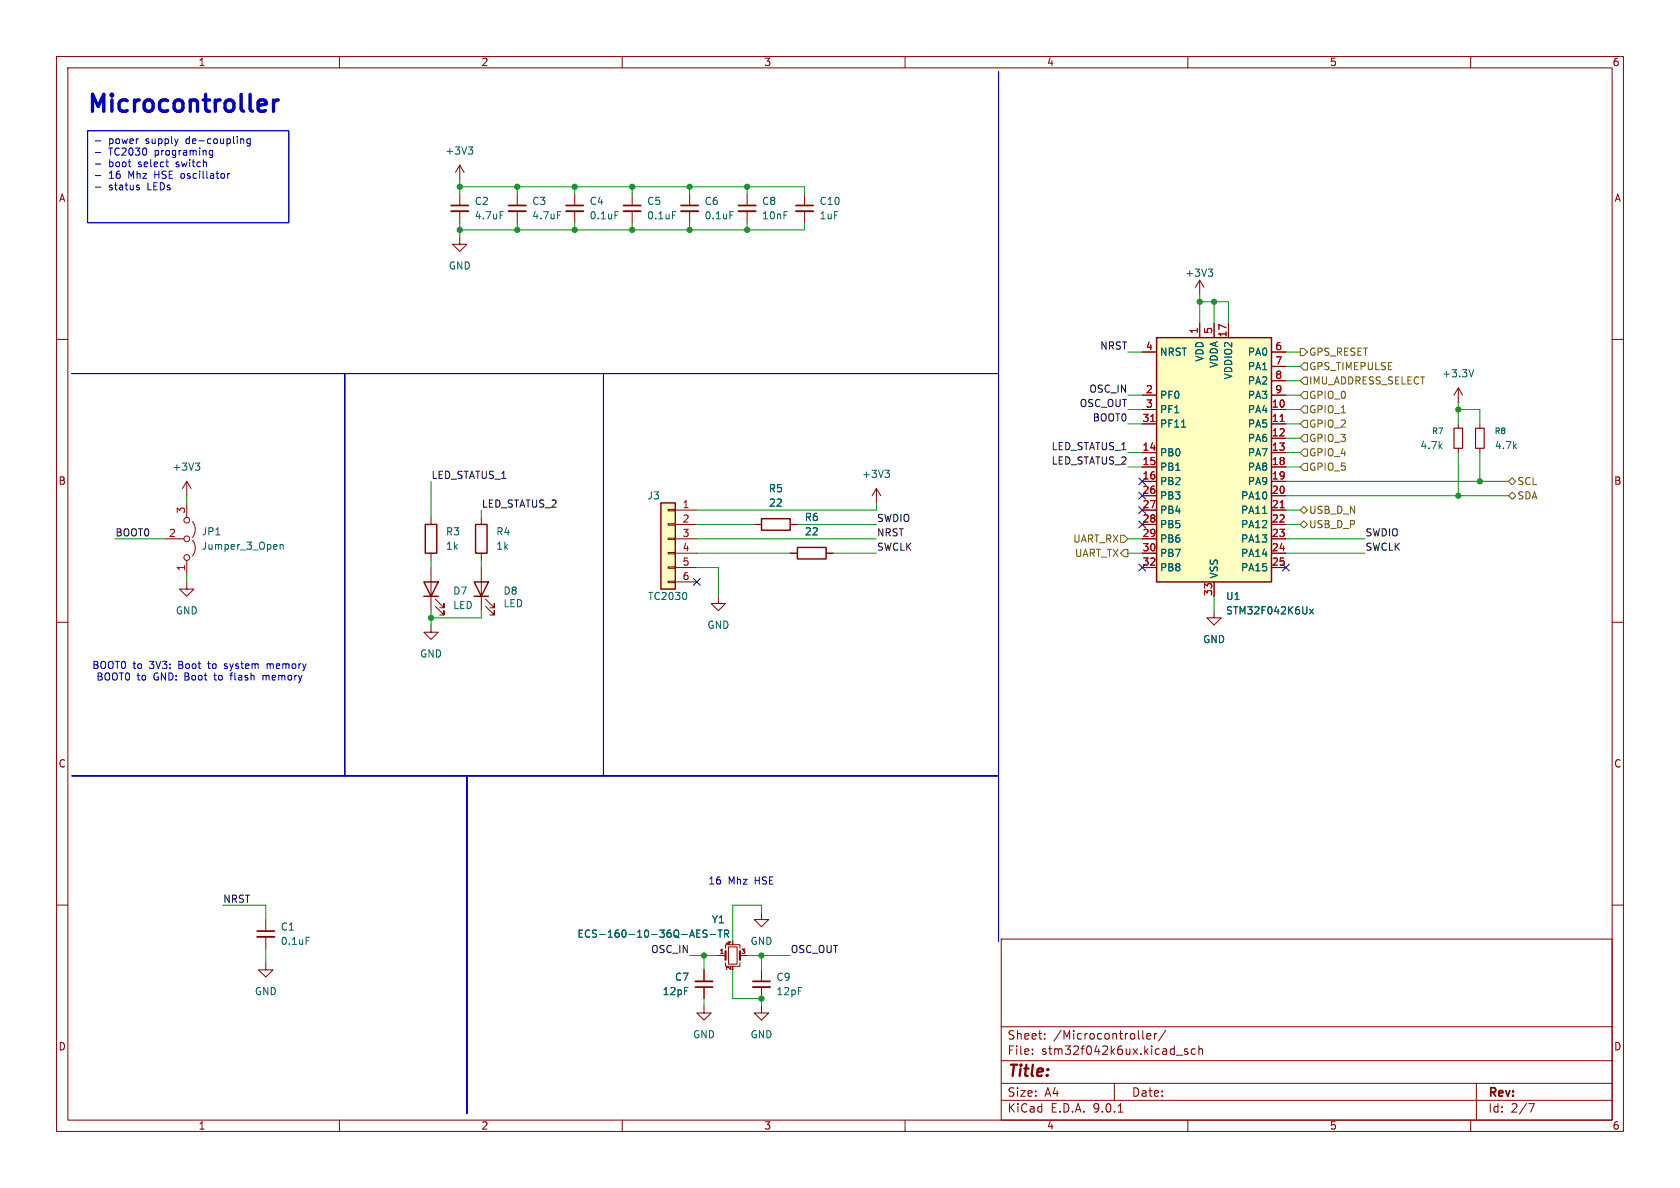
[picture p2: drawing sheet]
<svg xmlns="http://www.w3.org/2000/svg" width="297mm" height="210mm" viewBox="0 0 297 210" stroke-linecap="round" stroke-linejoin="round" font-family="sans-serif">
<g fill="none" stroke="#840000" stroke-width=".18">
<path d="M10 10h277v190h-277zM12 12h273v186h-273zM60 10v2M110 10v2M160 10v2M210 10v2M260 10v2M81.3 29.2l-.8 1.3M81.3 29.2l.7 1.3M81.3 29.2v2.6M81.3 34.3v2M81.3 37.3v2.1"/>
<path d="M91.4 34.3v2M91.4 37.3v2.1M101.6 34.3v2M101.6 37.3v2.1M111.8 34.3v2M111.8 37.3v2.1M212.1 49.5l-.8 1.3M212.1 49.5l.8 1.3M212.1 49.5v2.6M10 60h2M257.8 71.1h.1M257.8 68.6l-.8 1.3"/>
<path d="M257.8 68.6l.8 1.3M257.8 68.6v2.5M285 60h2M29.2 95.3h3.3M33 88.9v2.5M33 99.1v2.5M34 92.2a2.26 2.26 0 0 1 0 2.8M34 95.5a2.26 2.26 0 0 1 0 2.8M154.9 86.4l-.7 1.2M154.9 86.4l.8 1.2M154.9 86.4v2.5M10 110h2"/>
<path d="M76.2 100.3v7.7M77 107.2l1.5 1.5v-.7v.7h-.8M77 105.9l1.5 1.5v-.7v.7h-.8M285 110h2M10 160h2M47 170.2v1.3h1.3l-1.3 1.2-1.3-1.2h1.3M47 162.6v2M47 165.6v2M124.5 177.8v1.3h1.2l-1.2 1.2-1.3-1.2h1.3M124.5 171.5v2M124.5 174.5v2M127 168.9h1.3"/>
<path d="M128.3 167.6v-.6h2.5v.6M128.3 170.2v.6h2.5v-.6M128.8 167.4h1.5v3h-1.5zM130.8 168.9h1.3M134.6 177.8v1.3h1.3l-1.3 1.2-1.3-1.2h1.3M134.6 161.3v1.3h1.3l-1.3 1.2-1.3-1.2h1.3M134.6 171.5v2M134.6 174.5v2M177 166h108v32h-108zM285 160h2M60 198v2M110 198v2"/>
<path d="M160 198v2M177 194.5h108M177 191.5h108M177 187.5h108M177 181.5h108M182.5 186.3v.1M182.5 185.5v.1M184.7 183.6v.1M184.7 182.8v.1M197 191.5v3M197.7 196.6h.8M202 182.2v1.3l.2 .2"/>
<path d="M202.7 183.2l.8-.1-.1-.3-.4-.1-.3 .2 .1 .7h.6M204.1 182.7v1M204.5 182.7l-.3 .1-.1 .2M206.1 182.1l-1.3 2M208 186.5h1.1M210 185.5l-.4-.1-.2 .2 .1 .2 .5 .2v.3h-.6M210 198v2M211.3 185.5l-.4-.1-.3 .3v.4l.1 .2h.6M212 185.5l.2-.1 .3 .1 .1 .9M212 184.9v1.5M260 198v2M261 191.5v6.5"/>
<path d="M270.2 195.1h1l-.6 1.5"/>
<circle cx="33" cy="98.6" r=".51"/>
<circle cx="33" cy="95.3" r=".51"/>
<circle cx="33" cy="91.9" r=".51"/>
</g>
<g fill="none" stroke="#006464" stroke-width=".18">
<path d="M82.8 26h.8l-.4 .5M83.3 26.5l.3 .2v.3l-.3 .2M88.4 37.4h.6M98.6 37.4h.6M108.7 37.4h.6M118.9 37.4h.6M213.6 47.6h.8l-.4 .5M214.1 48.1l.3 .2v.3l-.3 .2M260.5 65.3l-.4 1.3M49.5 96.3v.8M49.5 96.4l.2-.1h.3l.1 .8M156.5 83.1h.7l-.4 .5"/>
<path d="M157 83.6l.2 .3v.3l-.2 .2M54.1 165.7h.6M123.2 165h.4M123.2 165.7h.6M123.2 164.4h.6M125 164.5l-.5-.1-.2 .1v.4l.6 .2 .1 .3-.2 .3-.5-.1M125.5 165.2h1M126.9 164.4h.8M127.3 164.4v1.3M128.1 165.1l.6-.1 .1-.2v-.3l-.7-.1v1.3M128.4 165.1l.4 .6"/>
</g>
<path d="M79.8 36.3h3M89.9 36.3h3.1M100.1 36.3h3M110.2 36.3h3.1M45.5 164.6h3M122.9 174.5h3.1M133.1 173.5h3" fill="none" stroke="#840000" stroke-width=".3"/>
<path d="M79.8 37.3h3M89.9 37.3h3.1M100.1 37.3h3M110.2 37.3h3.1M45.5 165.6h3M122.9 173.5h3.1M133.1 174.5h3" fill="none" stroke="#840000" stroke-width=".33"/>
<path d="M74.9 102.9h2.6l-1.3 2.5zM74.9 105.4h2.6" fill="none" stroke="#840000" stroke-width=".25"/>
<path d="M128.3 168.1v1.6M130.8 168.1v1.6" fill="none" stroke="#840000" stroke-width=".38"/>
<path d="M116.8 88.9h2.6v15.2h-2.6z" fill="#ffffc2"/>
<path d="M116.8 88.9h2.6v15.2h-2.6z" fill="none" stroke="#840000" stroke-width=".25"/>
<path d="M118.1 90h1.3v.3h-1.3zM118.1 92.6h1.3v.2h-1.3zM118.1 95.1h1.3v.3h-1.3zM118.1 97.7h1.3v.2h-1.3zM119.4 90.2h3.8M119.4 92.7h3.8M119.4 95.3h3.8M119.4 97.8h3.8M118.1 100.2h1.3v.3h-1.3zM118.1 102.7h1.3v.3h-1.3zM119.4 100.3h3.8M119.4 102.9h3.8" fill="none" stroke="#840000" stroke-width=".18"/>
<path d="M121.3 104.8l.1 .4-.1 .7" fill="none" stroke="#006464" stroke-width=".18"/>
<path d="M204.5 59.7h20.3v43.2h-20.3z" fill="#ffffc2"/>
<path d="M204.5 59.7h20.3v43.2h-20.3zM75.2 92.7h2v5.1h-2zM84.1 92.7h2v5.1h-2zM134.6 91.7h5.1v2h-5.1zM141 96.8h5v2h-5zM83.8 102.9h2.6l-1.3 2.5zM83.8 105.4h2.6" fill="none" stroke="#840000" stroke-width=".25"/>
<g fill="none" stroke="#840000" stroke-width=".18">
<path d="M121.9 34.3v2M121.9 37.3v2.1M132.1 34.3v2M132.1 37.3v2.1M142.2 34.3v2M142.2 37.3v2.1M81.3 41.9v1.3h1.2l-1.2 1.3-1.3-1.3h1.3M212.1 57.2v2.5M214.6 57.2v2.5M217.2 57.2v2.5M201.9 62.2h2.6M201.9 69.9h2.6"/>
<path d="M201.9 72.4h2.6M201.9 74.9h2.6M224.8 62.2h2.5M224.8 69.9h2.5M224.8 72.4h2.5M224.8 74.9h2.5M224.8 64.8h2.5M224.8 67.3h2.5M224.8 77.5h2.5M257.8 74.9v.8M257.8 79.2v.8M261.6 74.9v.8"/>
<path d="M261.6 79.2v.8M33 85.1l-.7 1.3M33 85.1l.8 1.3M33 85.1v2.5M76.2 91.4v1.3M76.2 97.8v1.3M85.1 91.4v1.3M85.1 97.8v1.3M133.3 92.7h1.3M139.7 92.7h1.3M139.7 97.8h1.3M146 97.8h1.3"/>
<path d="M201.9 80h2.6M201.9 82.6h2.6M201.9 85.1h2.6M201.9 87.6h2.6M201.9 90.2h2.6M201.9 92.7h2.6M201.9 95.3h2.6M201.9 97.8h2.6M224.8 80h2.5M224.8 82.6h2.5M224.8 85.1h2.5M224.8 87.6h2.5"/>
<path d="M224.8 90.2h2.5M224.8 92.7h2.5M224.8 95.3h2.5M224.8 97.8h2.5M33 102.9v1.2h1.3l-1.3 1.3-1.3-1.3h1.3M76.2 110.5v1.3h1.3l-1.3 1.2-1.3-1.2h1.3M85.1 100.3v7.7M85.9 107.2l1.5 1.5v-.7v.7h-.8M85.9 105.9l1.5 1.5v-.7v.7h-.8M127 105.4v1.3h1.3l-1.3 1.3-1.3-1.3h1.3M201.9 100.3h2.6M214.6 108v1.2h1.3l-1.3 1.3-1.2-1.3h1.2"/>
<path d="M214.6 102.9v2.5M224.8 100.3h2.5M124.5 171.5v2M124.5 174.5v2M127 168.9h1.3M130.8 168.9h1.3"/>
</g>
<g fill="none" stroke="#006464" stroke-width=".18">
<path d="M129 37.4h.7M208.9 75.5h.7M34.5 81.9h.8l-.4 .4M35.1 82.3l.2 .3v.3l-.2 .2M223.2 90.7h.7M231.5 107.7l.7 .8M232.2 107.7l-.7 .8M123.2 165h.4M123.2 165.7h.6M123.2 164.4h.6M125 164.5l-.5-.1-.2 .1v.4l.6 .2 .1 .3-.2 .3-.5-.1M125.5 165.2h1"/>
<path d="M126.9 164.4h.8M127.3 164.4v1.3M128.1 165.1l.6-.1 .1-.2v-.3l-.7-.1v1.3M128.4 165.1l.4 .6"/>
</g>
<path d="M203.4 74.5h.8M226.3 74.5h.7M226.3 89.8h.7" fill="none" stroke="#a90000" stroke-width=".18"/>
<path d="M257 75.7h1.6v3.5h-1.6zM260.9 75.7h1.5v3.5h-1.5z" fill="none" stroke="#840000" stroke-width=".2"/>
<path d="M120.4 36.3h3M130.6 36.3h3M140.7 36.3h3.1" fill="none" stroke="#840000" stroke-width=".3"/>
<path d="M120.4 37.3h3M130.6 37.3h3M140.7 37.3h3.1" fill="none" stroke="#840000" stroke-width=".33"/>
<g fill="none" stroke="#725600" stroke-width=".18">
<path d="M229.9 61.6h.6l.6 .6-.6 .7h-.6zM229.9 69.9l.6-.7h.6v1.3h-.6zM230.5 76.8h.6v1.3h-.6l-.6-.6zM230.5 79.4h.6v1.2h-.6l-.6-.6zM230.5 66.7h.6v1.2h-.6l-.6-.6zM230.5 74.3h.6v1.3h-.6l-.6-.7zM230.5 64.1h.6v1.3h-.6l-.6-.6zM230.5 71.8h.6v1.2h-.6l-.6-.6zM198.1 94.6h.7l.6 .7-.6 .6h-.7zM198.8 97.2h.6v1.2h-.6l-.7-.6zM229.9 82.6l.6-.7h.6v1.3h-.6zM229.9 90.2l.6-.7 .6 .7-.6 .6z"/>
<path d="M229.9 92.7l.6-.6 .6 .6-.6 .6zM266.7 85.1l.6-.6 .7 .6-.7 .6zM266.7 87.6l.6-.6 .7 .6-.7 .7z"/>
</g>
<g fill="none" stroke="#009600" stroke-width=".18">
<path d="M81.3 31.8v2.5M81.3 39.4v2.5M81.3 33h60.9v1.3M91.4 33v1.3M91.4 39.4v1.2M101.6 33v1.3M101.6 39.4v1.2M111.8 33v1.3M111.8 39.4v1.2M121.9 33v1.3M121.9 39.4v1.2M132.1 33v1.3"/>
<path d="M132.1 39.4v1.2M142.2 39.4v1.2h-60.9M212.1 53.3h5.1v3.9M212.1 52.1v5.1M214.6 53.3v3.9M199.4 74.9h2.5M199.4 62.2h2.5M199.4 69.9h2.5M199.4 72.4h2.5M227.3 74.9h2.6M227.3 62.2h2.6M227.3 69.9h2.6"/>
<path d="M227.3 64.8h2.6M227.3 72.4h2.6M227.3 77.5h2.6M227.3 67.3h2.6M257.8 72.4h3.8v2.5M257.8 71.1v3.8M20.3 95.3h8.9M33 87.6v1.3M76.2 85.1v6.3M76.2 99.1v1.2M85.1 90.2v1.2M85.1 99.1v1.2"/>
<path d="M123.2 92.7h10.1M123.2 95.3h31.7M123.2 97.8h16.5M141 92.7h13.9M147.3 97.8h7.6M154.9 88.9v1.3h-31.7M199.4 95.3h2.5M199.4 97.8h2.5M199.4 80h2.5M199.4 82.6h2.5M227.3 92.7h2.6M227.3 95.3h14"/>
<path d="M227.3 97.8h14M227.3 90.2h2.6M227.3 80h2.6M227.3 82.6h2.6M227.3 85.1h39.4M227.3 87.6h39.4M257.8 80v7.6M261.6 80v5.1M33 101.6v1.3M76.2 108v2.5M85.1 108v1.2h-8.9M123.2 100.3h3.8v5.1"/>
<path d="M214.6 105.4v2.6M39.4 160h7.6v2.6M47 167.6v2.6M121.9 168.9h5.1M124.5 168.9v2.6M124.5 176.5v1.3M129.5 171.5v5h5.1v1.3M132.1 168.9h7.6M134.6 161.3v-1.3h-5.1v6.4M134.6 168.9v2.6"/>
</g>
<g fill="none" stroke="#000084" stroke-width=".18">
<path d="M201.3 99.7l1.2 1.2M201.3 84.5l1.2 1.2M201.3 92.1l1.2 1.2M201.3 89.6l1.2 1.2M201.3 87l1.2 1.2M202.5 99.7l-1.2 1.2M202.5 84.5l-1.2 1.2M202.5 92.1l-1.2 1.2M202.5 89.6l-1.2 1.2M202.5 87l-1.2 1.2M226.7 99.7l1.2 1.2M227.9 99.7l-1.2 1.2"/>
<path d="M122.6 102.3l1.2 1.2M123.8 102.3l-1.2 1.2"/>
</g>
<g fill="none" stroke="#0000c2" stroke-width=".18">
<path d="M176.5 12.7v153.7zM15.5 23.1h35.6v16.3h-35.6zM16.8 24.9h1M16.8 26.9h1M16.8 29h1M16.8 31h1M16.8 33.1h1M24.3 33.1l.3 .1 .1 .2-.2 .2h-.3M24.3 32.7l.3 .1M29.7 29.5h.1M37 26.7v.6l.2 .1h.4M37.6 26.6v1l-.2 .3-.4-.1"/>
<path d="M40.3 30.7v.8M40.6 30.7l-.3 .2M42.7 24.5l.4 .2v.7M44.2 24.6l-.3-.1-.3 .3 .2 .5h.4M44.2 24.5v1.1l-.2 .2h-.3M12.7 66h163.8zM61 66v71.2zM106.7 66v71.2zM39.7 118.1l.1 .1M39.8 117.3l-.1 .2 .1 .3M40.8 119.1v1.1M46.5 119.4v.8"/>
<path d="M46.9 119.4l-.4 .1M47.2 117.3v.9M47.6 117.3l-.4 .2M12.7 137.2h163.8zM82.5 137.2v59.7z"/>
</g>
<path d="M46.9 17.8l.2 .6-1.5 .3M48.3 17.7v2M49.2 17.7a.77 .77 0 0 0-.9 .5" fill="none" stroke="#0000c2" stroke-width=".6"/>
<g fill="#009600" stroke="#009600" stroke-width=".18">
<circle cx="81.3" cy="40.6" r=".46"/>
<circle cx="81.3" cy="33" r=".46"/>
<circle cx="121.9" cy="33" r=".46"/>
<circle cx="111.8" cy="40.6" r=".46"/>
<circle cx="121.9" cy="40.6" r=".46"/>
<circle cx="111.8" cy="33" r=".46"/>
<circle cx="91.4" cy="33" r=".46"/>
<circle cx="91.4" cy="40.6" r=".46"/>
<circle cx="101.6" cy="33" r=".46"/>
<circle cx="101.6" cy="40.6" r=".46"/>
<circle cx="132.1" cy="33" r=".46"/>
<circle cx="132.1" cy="40.6" r=".46"/>
<circle cx="76.2" cy="109.2" r=".46"/>
<circle cx="214.6" cy="53.3" r=".46"/>
<circle cx="212.1" cy="53.3" r=".46"/>
<circle cx="124.5" cy="168.9" r=".46"/>
<circle cx="134.6" cy="168.9" r=".46"/>
<circle cx="134.6" cy="176.5" r=".46"/>
<circle cx="257.8" cy="72.4" r=".46"/>
<circle cx="257.8" cy="87.6" r=".46"/>
<circle cx="261.6" cy="85.1" r=".46"/>
</g>
<text font-size="4.2" fill="#0000c2" x="15.2" y="20.1">Microcontroller</text>
<text font-size="2.8" fill="#840000" x="178" y="190.9">Title:</text>
<g font-size="2.1" fill="#840000">
<text x="178" y="184">Sheet:</text>
<text x="186.2" y="184">/Microcontroller/</text>
<text x="178" y="186.7">File:</text>
<text x="184.1" y="186.7">stm32f042k6ux.kicad_sch</text>
<text x="178" y="196.9">KiCad</text>
<text x="178" y="194.1">Size:</text>
<text x="184.7" y="194.1">A4</text>
<text x="185.7" y="196.9">E.D.A.</text>
<text x="193.3" y="196.9">9.0.1</text>
<text x="200" y="194.1">Date:</text>
<text x="263" y="194.3">Rev:</text>
<text x="263" y="196.9">Id:</text>
<text x="267.1" y="196.9">2/7</text>
</g>
<g font-size="1.8" fill="#840000">
<text x="35" y="11.9">1</text>
<text x="85" y="11.9">2</text>
<text x="135" y="11.9">3</text>
<text x="185" y="11.9">4</text>
<text x="235" y="11.9">5</text>
<text x="285" y="11.9">6</text>
<text x="10.3" y="35.9">A</text>
<text x="285.3" y="35.9">A</text>
<text x="10.3" y="85.9">B</text>
<text x="285.3" y="85.9">B</text>
<text x="10.3" y="135.9">C</text>
<text x="285.3" y="135.9">C</text>
<text x="10.3" y="185.9">D</text>
<text x="285.3" y="185.9">D</text>
<text x="35" y="199.9">1</text>
<text x="85" y="199.9">2</text>
<text x="135" y="199.9">3</text>
<text x="185" y="199.9">4</text>
<text x="235" y="199.9">5</text>
<text x="285" y="199.9">6</text>
</g>
<g font-size="1.8" fill="#0000c2">
<text x="19.2" y="25.8">power</text>
<text x="19.2" y="27.8">TC2030</text>
<text x="19.2" y="29.9">boot</text>
<text x="24.5" y="29.9">select</text>
<text x="25.9" y="25.8">supply</text>
<text x="27.4" y="27.8">programing</text>
<text x="31.4" y="29.9">switch</text>
<text x="33.1" y="25.8">de-coupling</text>
<text x="19.2" y="31.9">16</text>
<text x="19.2" y="34">status</text>
<text x="22.8" y="31.9">Mhz</text>
<text x="26.2" y="34">LEDs</text>
<text x="27.6" y="31.9">HSE oscillator</text>
<text x="16.2" y="118.5">BOOT0</text>
<text x="23.5" y="118.5">to</text>
<text x="26.5" y="118.5">3V3:</text>
<text x="31.8" y="118.5">Boot</text>
<text x="37.3" y="118.5">to</text>
<text x="40.3" y="118.5">system</text>
<text x="48" y="118.5">memory</text>
<text x="16.9" y="120.5">BOOT0</text>
<text x="24.2" y="120.5">to</text>
<text x="27.3" y="120.5">GND: Boot</text>
<text x="38.4" y="120.5">to</text>
<text x="41.4" y="120.5">flash</text>
<text x="47.3" y="120.5">memory</text>
<text x="125.1" y="156.6">16</text>
<text x="128.7" y="156.6">Mhz</text>
<text x="133.5" y="156.6">HSE</text>
</g>
<g font-size="1.8" fill="#006464">
<text x="78.6" y="27.5">+3V3</text>
<text x="83.8" y="36.4">C2</text>
<text x="83.8" y="39">4.7uF</text>
<text x="94" y="36.4">C3</text>
<text x="94" y="39">4.7uF</text>
<text x="104.1" y="36.4">C4</text>
<text x="104.1" y="39">0.1uF</text>
<text x="114.3" y="36.4">C5</text>
<text x="114.3" y="39">0.1uF</text>
<text x="124.5" y="36.4">C6</text>
<text x="124.5" y="39">0.1uF</text>
<text x="134.6" y="36.4">C8</text>
<text x="134.6" y="39">10nF</text>
<text x="144.8" y="39">1uF</text>
<text x="144.8" y="36.4">C10</text>
<text x="79.2" y="47.9">GND</text>
<text x="209.4" y="49.1">+3V3</text>
<text x="205" y="63.1">NRST</text>
<text x="213" y="64" transform="rotate(-90 213 64)">VDD</text>
<text x="215.5" y="65.1" transform="rotate(-90 215.5 65.1)">VDDA</text>
<text x="220.5" y="63.1">PA0</text>
<text x="220.5" y="65.6">PA1</text>
<text x="205" y="70.7">PF0</text>
<text x="218" y="67.2" transform="rotate(-90 218 67.2)">VDDIO2</text>
<text x="220.5" y="68.2">PA2</text>
<text x="220.5" y="70.7">PA3</text>
<text x="254.9" y="66.9">+3.3V</text>
<text x="205" y="73.3">PF1</text>
<text x="205" y="75.8">PF11</text>
<text x="220.5" y="73.3">PA4</text>
<text x="220.5" y="75.8">PA5</text>
<text x="30.4" y="83.4">+3V3</text>
<text x="205" y="80.9">PB0</text>
<text x="205" y="83.4">PB1</text>
<text x="220.5" y="78.3">PA6</text>
<text x="220.5" y="80.9">PA7</text>
<text x="220.5" y="83.4">PA8</text>
<text x="251" y="79.6">4.7k</text>
<text x="264.2" y="79.6">4.7k</text>
<text x="114.4" y="88.5">J3</text>
<text x="135.8" y="87.2">R5</text>
<text x="135.8" y="89.8">22</text>
<text x="152.3" y="84.7">+3V3</text>
<text x="205" y="86">PB2</text>
<text x="205" y="88.5">PB3</text>
<text x="219.3" y="88.5">PA10</text>
<text x="220.5" y="86">PA9</text>
<text x="35.6" y="94.8">JP1</text>
<text x="78.7" y="94.8">R3</text>
<text x="87.6" y="94.8">R4</text>
<text x="142.2" y="92.3">R6</text>
<text x="142.2" y="94.8">22</text>
<text x="205" y="91">PB4</text>
<text x="205" y="93.6">PB5</text>
<text x="219.3" y="91">PA11</text>
<text x="219.3" y="93.6">PA12</text>
<text x="35.6" y="97.4">Jumper_3_Open</text>
<text x="78.7" y="97.4">1k</text>
<text x="87.6" y="97.4">1k</text>
<text x="205" y="96.1">PB6</text>
<text x="205" y="98.7">PB7</text>
<text x="205" y="101.2">PB8</text>
<text x="219.3" y="96.1">PA13</text>
<text x="219.3" y="98.7">PA14</text>
<text x="219.3" y="101.2">PA15</text>
<text x="80" y="105.3">D7</text>
<text x="80" y="107.9">LED</text>
<text x="88.9" y="105.3">D8</text>
<text x="88.9" y="107.5">LED</text>
<text x="114.5" y="106.3">TC2030</text>
<text x="215.5" y="102.4" transform="rotate(-90 215.5 102.4)">VSS</text>
<text x="216.7" y="106.3">U1</text>
<text x="31" y="108.8">GND</text>
<text x="125" y="111.4">GND</text>
<text x="212.6" y="113.9">GND</text>
<text x="216.7" y="108.8">STM32F042K6Ux</text>
<text x="74.2" y="116.4">GND</text>
<text x="49.5" y="164.7">C1</text>
<text x="49.5" y="167.2">0.1uF</text>
<text x="102" y="166">ECS-160-10-36Q-AES-TR</text>
<text x="125.7" y="163.4">Y1</text>
<text x="132.6" y="167.2">GND</text>
<text x="119.2" y="173.6">C7</text>
<text x="137.2" y="173.6">C9</text>
<text x="45" y="176.1">GND</text>
<text x="117.1" y="176.1">12pF</text>
<text x="137.2" y="176.1">12pF</text>
<text x="122.4" y="183.7">GND</text>
<text x="132.6" y="183.7">GND</text>
</g>
<g font-size="1.8" fill="#a90000">
<text x="211.8" y="59.1" transform="rotate(-90 211.8 59.1)">1</text>
<text x="214.4" y="59.1" transform="rotate(-90 214.4 59.1)">5</text>
<text x="216.9" y="59.7" transform="rotate(-90 216.9 59.7)">17</text>
<text x="202.5" y="62">4</text>
<text x="225.4" y="62">6</text>
<text x="225.4" y="64.5">7</text>
<text x="202.5" y="69.6">2</text>
<text x="225.4" y="67.1">8</text>
<text x="225.4" y="69.6">9</text>
<text x="201.9" y="74.7">31</text>
<text x="202.5" y="72.1">3</text>
<text x="224.7" y="72.1">10</text>
<text x="224.7" y="74.7">11</text>
<text x="224.7" y="77.2">12</text>
<text x="201.9" y="79.8">14</text>
<text x="201.9" y="82.3">15</text>
<text x="224.7" y="79.8">13</text>
<text x="224.7" y="82.3">18</text>
<text x="120.6" y="89.9">1</text>
<text x="201.9" y="84.8">16</text>
<text x="201.9" y="87.4">26</text>
<text x="201.9" y="89.9">27</text>
<text x="224.7" y="84.8">19</text>
<text x="224.7" y="87.4">20</text>
<text x="224.7" y="89.9">21</text>
<text x="29.8" y="95">2</text>
<text x="32.8" y="90.9" transform="rotate(-90 32.8 90.9)">3</text>
<text x="120.6" y="92.5">2</text>
<text x="120.6" y="95">3</text>
<text x="201.9" y="92.5">28</text>
<text x="201.9" y="95">29</text>
<text x="224.7" y="92.5">22</text>
<text x="224.7" y="95">23</text>
<text x="32.8" y="101" transform="rotate(-90 32.8 101)">1</text>
<text x="120.6" y="97.5">4</text>
<text x="120.6" y="100.1">5</text>
<text x="201.9" y="97.5">30</text>
<text x="201.9" y="100.1">32</text>
<text x="224.7" y="97.5">24</text>
<text x="224.7" y="100.1">25</text>
<text x="120.6" y="102.6">6</text>
<text x="214.4" y="105.5" transform="rotate(-90 214.4 105.5)">33</text>
</g>
<g font-size="1.8" fill="#0f0f0f">
<text x="194.4" y="61.9">NRST</text>
<text x="192.5" y="69.5">OSC_IN</text>
<text x="190.8" y="72">OSC_OUT</text>
<text x="193.1" y="74.6">BOOT0</text>
<text x="185.8" y="82.2">LED_STATUS_2</text>
<text x="185.8" y="79.7">LED_STATUS_1</text>
<text x="76.2" y="84.7">LED_STATUS_1</text>
<text x="85.1" y="89.8">LED_STATUS_2</text>
<text x="20.3" y="94.9">BOOT0</text>
<text x="154.9" y="92.4">SWDIO</text>
<text x="154.9" y="94.9">NRST</text>
<text x="241.3" y="94.9">SWDIO</text>
<text x="154.9" y="97.4">SWCLK</text>
<text x="241.3" y="97.4">SWCLK</text>
<text x="39.4" y="159.7">NRST</text>
<text x="115" y="168.6">OSC_IN</text>
<text x="139.7" y="168.6">OSC_OUT</text>
</g>
<g font-size="1.8" fill="#725600">
<text x="231.3" y="63.1">GPS_RESET</text>
<text x="231.3" y="65.6">GPS_TIMEPULSE</text>
<text x="231.3" y="68.2">IMU_ADDRESS_SELECT</text>
<text x="231.3" y="70.7">GPIO_0</text>
<text x="231.3" y="75.8">GPIO_2</text>
<text x="231.3" y="73.3">GPIO_1</text>
<text x="231.3" y="78.3">GPIO_3</text>
<text x="231.3" y="80.9">GPIO_4</text>
<text x="231.3" y="83.4">GPIO_5</text>
<text x="268.2" y="86">SCL</text>
<text x="268.2" y="88.5">SDA</text>
<text x="231.3" y="91">USB_D_N</text>
<text x="231.3" y="93.6">USB_D_P</text>
<text x="189.6" y="96.1">UART_RX</text>
<text x="189.9" y="98.7">UART_TX</text>
</g>
<g font-size="1.4" fill="#006464">
<text x="253.1" y="76.9">R7</text>
<text x="264.1" y="76.9">R8</text>
</g>
<g font-size="1.1" fill="#a90000">
<text x="129.3" y="167.2" transform="rotate(-90 129.3 167.2)">4</text>
<text x="127.1" y="168.7">1</text>
<text x="129.3" y="171.6" transform="rotate(-90 129.3 171.6)">2</text>
<text x="130.9" y="168.7">3</text>
</g>
</svg>
